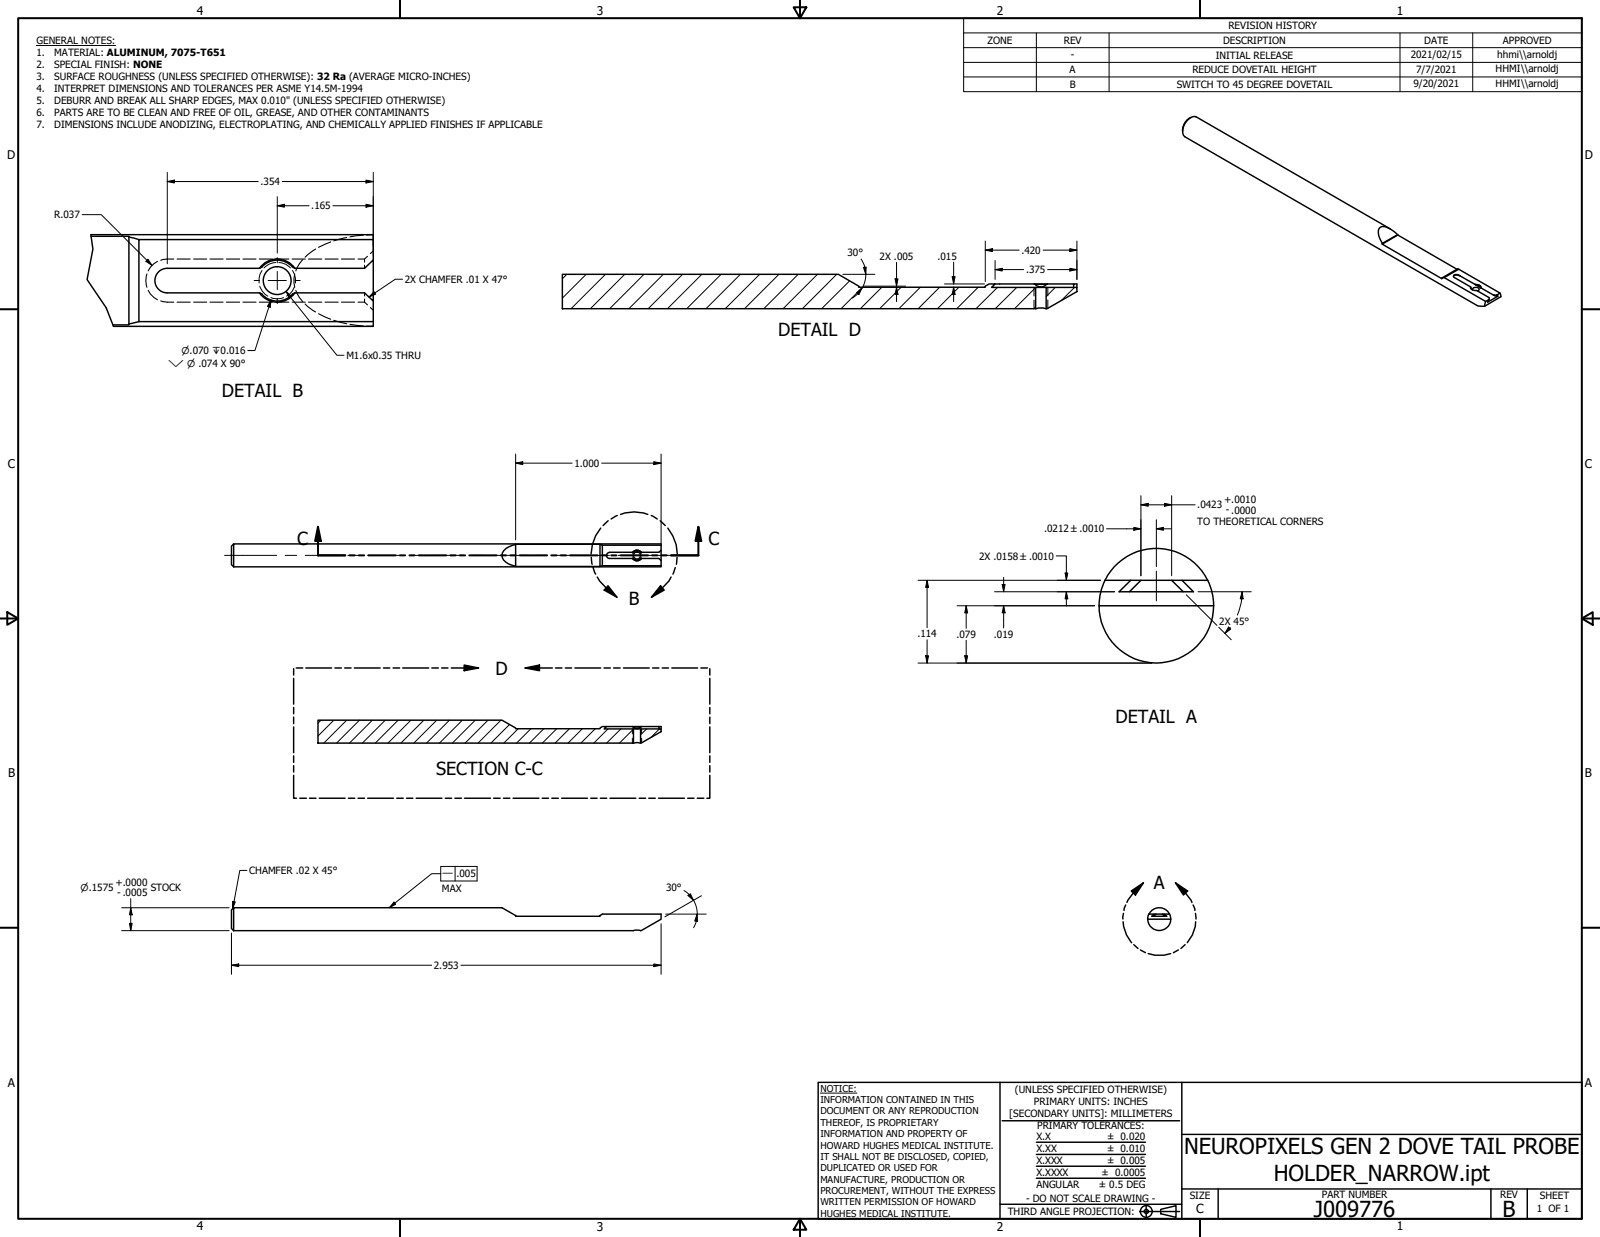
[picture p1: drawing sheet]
<svg xmlns="http://www.w3.org/2000/svg" width="559mm" height="432mm" viewBox="0 0 559 432" stroke-linecap="round" stroke-linejoin="round" font-family="sans-serif">
<!-- layer: Hatch (ANSI) -->
<g fill="none" stroke="#000" stroke-width=".35">
<path d="M197.9 95.8l-1.5 1.5M204.7 95.8l-8.3 8.3M211.5 95.8l-12 12M218.2 95.8l-12 12M224.9 95.8l-12 12M231.6 95.8l-12 12M238.4 95.8l-12 12M245.1 95.8l-12 12M251.8 95.8l-12 12M258.6 95.8l-12 12M265.3 95.8l-12 12M272 95.8l-12 12"/>
<path d="M278.8 95.8l-12 12M285.5 95.8l-12 12M292.2 95.8l-12 12M296.7 98l-9.7 9.8M301.2 100.3l-7.4 7.5M308 100.3l-7.5 7.5M314.7 100.3l-7.5 7.5M321.4 100.3l-7.5 7.5M328.2 100.3l-7.5 7.5M334.9 100.3l-7.5 7.5M341.6 100.3l-7.5 7.5M348.4 100.3l-7.5 7.5"/>
<path d="M355.1 100.3l-7.5 7.5M361.7 107.1l-.6 .7M361.7 100.4l-7.4 7.4M368.6 100.3l-3.2 3.2M375.3 100.3l-4.7 4.6M112.1 251.4l-1 1.1M116.6 251.4l-5.5 5.5M121.1 251.4l-8 8M125.5 251.4l-8 8M130 251.4l-8 8M134.6 251.4l-8 8M139.1 251.4l-8 8"/>
<path d="M143.5 251.4l-8 8M148 251.4l-8 8M152.5 251.4l-8 8M157 251.4l-8 8M161.5 251.4l-8 8M166 251.4l-8 8M170.4 251.4l-8 8M174.9 251.4l-8 8M177.9 252.9l-6.5 6.5M181 254.4l-5 5M185.4 254.4l-5 5M189.9 254.4l-5 5"/>
<path d="M194.4 254.4l-5 5M198.9 254.4l-5 5M203.4 254.4l-5 5M207.9 254.4l-5 5M212.3 254.4l-4.9 5M216.9 254.4l-5.1 5M221.2 259l-.3 .4M221.2 254.5l-4.9 4.9M225.8 254.4l-2.1 2.1M230.3 254.4l-3 3.1"/>
</g>
<!-- layer: Visible (ANSI) -->
<g fill="none" stroke="#000" stroke-width=".51">
<path d="M415.9 41a5.1 5.1 0 0 0-2.9 4.9M485.5 79.9l-67.7-39.1a2.92 2.92 0 0 0-3.2 1.3 5.2 5.2 0 0 0-1.3 5.1l.5 .6 102.1 58.9 2.6 .2M31.7 81.9h98.7v1.7M31.8 82.5h13.2v.2M45 82.7l3.5 .9M45 82.7v30.4M90.6 93.6a7.5 7.5 0 0 1 12.4 0M91.4 93.2a7.1 7.1 0 0 1 10.8 0l.8 .5h24.3l3.1-3v14.4l-3.1-2.9h-24.3l-.8 .4M91.5 93.2l-.8 .5h-32.3a4.3 4.3 0 0 0-4.3 4.2 4.3 4.3 0 0 0 4.3 4.3h32.3l.8 .4M130.4 90.7v-7.1h-81.9v28.7h81.9v-7.2M196.4 95.8h96.4l7.1 4.1v.4h44.2v-.4l1.3-.8h2.1l-1.2 1.2h15.4v7.5h-165.3zM347.5 99.1h27.5"/>
<path d="M361.2 99.1l.3 .2M361.5 99.3a2.69 2.69 0 0 0 4 0M361.5 99.3h4M365.8 99.1l-.3 .2M482.8 85l-.1 .2M488.1 81.9a9.2 9.2 0 0 0-5.3-2.8 1.79 1.79 0 0 0-1.4 2.3l.2 1.1 1.2 2.5M488.1 81.9l-5.3 3.1M488.1 81.9l.1 .1M504.4 96.9l14.5 8.3 1.2-.7v-.6l-4.4-2.5a1.79 1.79 0 0 1-2.1-1.3l.1 .3M504.4 96.9l-.8 .1M507.7 96.1h1.6l.7 .2M508.8 94l-20.6-12-5.5 3.2 20.9 12.1v-.3"/>
<path d="M509.5 94l14.4 8.3-1.2 .8M509.5 94l-.5-.1-5.4 3.1M509.5 94l-5.1 2.9M515.1 99.3a1.71 1.71 0 0 1 2.2 1.2M515.1 99.3l-5.7-3.3a1.13 1.13 0 0 0-1.8 .6l6 3.5M515.1 99.3l.2 .1M515.3 99.4a1.55 1.55 0 0 1 1.9 1.1M515.3 99.4l1.9 1.1M45 113.1v.3h-5.6M48.5 112.3l-3.5 .8M90.6 102.2a7.5 7.5 0 0 0 12.4 .1M91.4 102.7a7.1 7.1 0 0 0 10.8 0"/>
<path d="M130.4 112.3v1.6h-90.8M361.7 107.8l1.1-.3 2.6 .3M361.7 100.3h3.7M365.4 100.3h10.7v1.5l-10.7 6zM375 100.3v-1.2h1.1v1.2M513.7 100.5l.5 .7M514.3 101.2v-.4a1.53 1.53 0 0 1 2.3 .1l-.5 .7M517.2 100.5h.1M517.3 100.5l4.3 2.5M518.9 105.2l-.4 1.7M521.6 103l1.1 .1 .5 .3-1-.1zM523.2 103.4l-3.6 2.1 .5-1"/>
<path d="M523.9 102.3l.3 1.3-5.7 3.3M81.6 189.9l-.8 .7v6.5l.8 .8M180.1 190.1a5 5 0 0 0-4.8 3.8 5 5 0 0 0 4.8 3.8M180.1 190h29.4v7.7h-29.4zM209.5 190.1l.9 .2M210.4 190.3h20.5v1.8l-.8 .7h-6.1M210.4 197.5l-.9 .2M210.4 190.3v7.2M212.9 192.8h8M212.9 192.8a1.05 1.05 0 0 0-1.1 1.1 1.05 1.05 0 0 0 1.1 1h8M220.9 194.9l.3 .2M220.9 195a1.87 1.87 0 0 0 3.1 0"/>
<path d="M220.9 192.8a1.87 1.87 0 0 1 3.1 0M221.1 192.7a1.95 1.95 0 0 1 2.9 .1M221.2 192.7l-.3 .1M224 194.9a1.91 1.91 0 0 1-2.9 .2M224 194.9h6.1l.8 .7v1.9h-20.5M230.9 197.5v.4h-149.3M230.9 190.3v-.4h-149.3v8M230.9 192.1v3.5M383.9 211.5h40a20 20 0 0 1-20 20 20 20 0 0 1-20-20zM385.9 202.5a20 20 0 0 0-2 8.9M386 202.6a20 20 0 0 1 17.9-11.2 20 20 0 0 1 17.9 11.2h-9M386 202.6h8.9"/>
<path d="M394.5 206.6l4-4h-3.6l-4.1 4h26l-4-4h-3.6l4.1 4M398.5 202.6h10.7M421.8 202.5a20 20 0 0 1 2.1 8.9M111.1 251.4h64.2l4.8 2.7v.3h29.4v-.3l.9-.5h1.4l-.8 .8h10.2v5h-110.1zM211.8 253.6h18.3M220.9 253.6l.3 .1M221.2 253.7a1.78 1.78 0 0 0 2.6 0M221.2 253.7h2.6M221.2 259.4l1.3-.2 1.2 .2M221.2 254.4h2.5M223.7 254.4h7.2v1l-7.2 4zM224 253.6l-.2 .1"/>
<path d="M230.1 254.4v-.8h.8v.8M81.6 316.9h93.7l4.8 2.7v.2h29.4v-.2l.9-.5h20.5v1.8l-7 4-1-.2-1.7 .2h-139.6zM81.6 316.9l-.8 .7v6.5l.8 .8M401.2 319l-.4 1.8M403 319.8l.8-.7h-.7l-.8 .7h5.2l-.8-.7h-.7l.8 .7M403.1 319.1h-1.8a4 4 0 0 1 3.6-2.2 4 4 0 0 1 3.5 2.2h-1.7M403.8 319.1h2.2M408.5 319l.4 1.8M400.9 320.9a4 4 0 0 0 4 3.9 4 4 0 0 0 4-3.9M400.9 320.9h8"/>
<circle cx="96.8" cy="97.9" r="4.9"/>
<circle cx="222.5" cy="193.9" r="1.24"/>
</g>
<!-- layer: Hidden Narrow (ANSI) -->
<g fill="none" stroke="#000" stroke-width=".35">
<path d="M90.7 99.9a5.9 5.9 0 0 0 2.8 3.5M91.5 94.4a6.4 6.4 0 0 0-1 4.4M96.3 91.6a5.8 5.8 0 0 0-4.1 1.9M97.4 91.6a5.5 5.5 0 0 1 4 1.9M102.2 94.4a5.8 5.8 0 0 1 .9 4.4M102.9 99.9a5.3 5.3 0 0 1-2.8 3.5M94.6 103.9a5.8 5.8 0 0 0 4.5 0M361.1 100.3v3M361.1 104.8v3M366 100.3v3M366 104.7v2.9M221 194.4a1.57 1.57 0 0 0 1.5 1.1 1.57 1.57 0 0 0 1.5-1.1"/>
<path d="M221 193.4a1.58 1.58 0 0 1 1.5-1.1 1.58 1.58 0 0 1 1.5 1.1M220.9 254.4v1.7M220.9 257.7v1.7M224.1 254.4v1.6M224.1 257.7v1.6"/>
</g>
<!-- layer: Break Line (ANSI) -->
<path d="M31.7 81.9l.7 5-2 10.7 6.7 9.8 2.5 6.5" fill="none" stroke="#000" stroke-width=".51"/>
<!-- layer: Hidden (ANSI) -->
<g fill="none" stroke="#000" stroke-width=".38">
<path d="M51.3 95.6a7.2 7.2 0 0 0 0 4.7M55 91.2l-2.5 2.1-.7 1.3M60.7 90.4h-2.3l-2.3 .5M61.8 90.4h4.6M67.6 90.4h4.6M73.3 90.4h4.6M79.1 90.4h4.6M84.8 90.4h4.6M90.6 90.4h4.5M96.3 90.4h4.6M102 90.4h4.6M102.9 95.6l-.2 1.5 .2 3.2"/>
<path d="M105.7 90.6l-1.1 1.4-1.3 2.6M107.8 90.4h4.6M110.2 86.9l-3.6 2.9M113.5 90.4h4.6M115.5 84.5l-4.2 1.9M119.3 90.4h4.5M121.1 82.9l-4.5 1.2M125 90.4h2.3M126.9 82.1l-4.7 .6M127.3 92.6v1.1M128.3 89.5l-1 .9v1.1M130.4 81.9l-2.4 .1"/>
<path d="M130.4 87.6l-1.1 .9M51.8 101.3l.7 1.3 2.5 2M56.1 105l2.3 .5h2.3M61.8 105.5h4.6M67.6 105.5h4.6M73.3 105.5h4.6M79.1 105.5h4.6M84.8 105.5h4.6M90.6 105.5h4.5M96.3 105.5h4.6M102 105.5h4.6M103.3 101.3l1.3 2.6 1.1 1.4"/>
<path d="M106.6 106.1l3.6 2.8M107.8 105.5h4.6M111.3 109.5l4.2 1.9M113.5 105.5h4.6M116.6 111.8l4.5 1.2M119.3 105.5h4.5M122.2 113.2l4.7 .6M125 105.5h2.3M127.3 102.2v1.1M127.3 104.4v1.1M127.3 105.5l1 .9M128 113.9h2.4"/>
<path d="M129.3 107.4l1.1 .9"/>
</g>
<!-- layer: Detail Boundary (ANSI) -->
<g fill="none" stroke="#000" stroke-width=".51">
<path d="M215.6 180l-2.2 1.2M216.7 179.6a13.2 13.2 0 0 1 9.6 0M227.5 180l2.1 1.2M206.5 194.6l.3 2.4M207.1 198.1l.9 2.3M209.8 184.3l-1.8 2.7-1.1 3.1-.5 3.3M212.4 181.8l-1.8 1.7M230.6 181.8l1.7 1.7M233.2 184.3l1.7 2.7 1.3 3.1 .3 3.3M235.8 198.1l-.8 2.3M236.5 194.6l-.3 2.4M208.6 201.4l.8 1.4 2.3 2.4 3.8 3.3"/>
<path d="M212.3 204.5l3.2 4-4.5-2.5zM230.7 204.5l1.3 1.5-4.5 2.5zM234.4 201.4l-.8 1.4-2.3 2.4-3.8 3.3M102.6 233.4v2.2M102.6 236.8v9M103.4 233.2h2.3M106.8 233.2h9M117 233.2h2.3M120.4 233.2h2.2M123.8 233.2h9M133.9 233.2h2.2M137.3 233.2h2.3"/>
<path d="M140.7 233.2h9M150.8 233.2h2.3M154.2 233.2h2.3M157.6 233.2h9.5M162.1 232.2l5 1-5 .9zM183.4 233.2l5-1v1.9zM183.4 233.2h9.5M194 233.2h2.3M197.4 233.2h2.2M200.8 233.2h9M210.9 233.2h2.3M214.3 233.2h2.3"/>
<path d="M217.7 233.2h9.1M227.9 233.2h2.2M231.3 233.2h2.2M234.6 233.2h9M244.8 233.2h2.3M247.9 233.4v2.2M247.9 236.8v9M102.6 247v2.2M102.6 250.3v2.3M102.6 253.7v9.1M247.9 247v2.2M247.9 250.3v2.3"/>
<path d="M247.9 253.7v9.1M102.6 270.6v8h1M102.6 263.8v2.3M102.6 267.3v2.2M104.7 278.6h2.3M108.1 278.6h2.3M111.5 278.6h9M121.7 278.6h2.2M125 278.6h2.3M128.4 278.6h9M138.6 278.6h2.2M142 278.6h2.2"/>
<path d="M145.4 278.6h9M155.5 278.6h2.2M158.9 278.6h2.3M162.2 278.6h9.1M172.4 278.6h2.3M175.8 278.6h2.3M179.2 278.6h9M189.4 278.6h2.2M192.7 278.6h2.3M196.2 278.6h9M206.3 278.6h2.2M209.7 278.6h2.2"/>
<path d="M213 278.6h9.1M223.2 278.6h2.3M226.6 278.6h2.3M230 278.6h9M240.2 278.6h2.2M243.5 278.6h2.3M247.9 270.6v8h-1M247.9 263.8v2.3M247.9 267.3v2.2M392.4 318.8l-.2 2M393.1 315.9l-.5 1.9M395.1 311l4.3-2.8-2.8 4.2z"/>
<path d="M399.4 308.2l-3.6 3.5-2.2 3.3M410.5 308.2l4.3 2.8-1.5 1.4zM410.5 308.2l3.5 3.5 2.3 3.3M416.7 315.9l.6 1.9M417.5 318.8l.2 2M392.2 321.8a12.1 12.1 0 0 0 3 7.3M396 329.8l1.4 1.3M398.3 331.6l1.7 .9M401 332.9l2.4 .5h3.1l2.4-.5M411.5 331.6l-1.7 .9M413.9 329.8l-1.5 1.3M417.6 321.8l-.2 1.6-1 3-1.7 2.7"/>
</g>
<g fill="#000">
<path d="M212.3 204.5l3.2 4-4.5-2.5z" fill-rule="evenodd"/>
<path d="M230.7 204.5l1.3 1.5-4.5 2.5z" fill-rule="evenodd"/>
<path d="M162.1 232.2l5 1-5 .9z" fill-rule="evenodd"/>
<path d="M183.4 233.2l5-1v1.9z" fill-rule="evenodd"/>
<path d="M395.1 311l4.3-2.8-2.8 4.2z" fill-rule="evenodd"/>
<path d="M410.5 308.2l4.3 2.8-1.5 1.4z" fill-rule="evenodd"/>
</g>
<!-- layer: Section Line (ANSI) -->
<g fill="none" stroke="#000" stroke-width=".7">
<path d="M111.1 183.9l1 4.9h-2.1zM111.1 183.9v10h9.5M122 193.9h1.9M125.3 193.9h1.9M128.7 193.9h9.5M139.7 193.9h1.8M143 193.9h1.8M146.3 193.9h9.5M157.3 193.9h1.8M160.6 193.9h1.8M163.9 193.9h9.5M174.9 193.9h1.8"/>
<path d="M178.2 193.9h1.8M181.5 193.9h9.6M192.5 193.9h1.9M195.8 193.9h1.9M199.1 193.9h9.6M210.2 193.9h1.8M213.5 193.9h1.8M216.8 193.9h9.5M227.8 193.9h1.8M231.1 193.9h1.8M243.9 183.9l1 4.9h-2zM243.9 183.9v10h-9.5"/>
</g>
<g fill="#000">
<path d="M111.1 183.9l1 4.9h-2.1z" fill-rule="evenodd"/>
<path d="M243.9 183.9l1 4.9h-2z" fill-rule="evenodd"/>
</g>
<!-- layer: Border (ANSI) -->
<g fill="none" stroke="#000" stroke-width=".7">
<path d="M6.3 6.3h546.1v419.1h-546.1zM139.7 0v6.3M277.2 2.5h4.4l-2.2 3.8zM279.4 0v6.3M419.1 0v6.3M0 107.9h6.3M552.4 107.9h6.4M0 215.9h6.3M2.5 213.7l3.8 2.2-3.8 2.2zM552.4 215.9l3.9-2.2v4.4zM552.4 215.9h6.4M0 323.8h6.3"/>
<path d="M552.4 323.8h6.4M139.7 425.4v6.4M279.4 425.4l2.2 3.9h-4.4zM279.4 425.4v6.4M419.1 425.4v6.4"/>
</g>
<!-- layer: Title (ANSI) -->
<g fill="none" stroke="#000" stroke-width=".51">
<path d="M285.8 377.8h266.6v47.6h-266.6zM349.2 377.8v47.6M412.7 377.8v47.6M350 391.2h62M361.9 398.7h38.1M412.7 396h139.7M361.9 411.3h38.1M361.9 407.1h38.1M361.9 403h38.1M412.7 415h139.7M425.4 415v10.4M520.7 415v10.4"/>
<path d="M533.4 415v10.4M349.2 420.4h63.5M398 422.9h14M400.3 420.6v4.6M405.4 422.1l5.3-1.2v4l-5.3-1.2z"/>
<circle cx="400.3" cy="422.9" r="2.06"/>
<circle cx="400.3" cy="422.9" r=".73"/>
</g>
<path d="M286.5 381.6h12.8" fill="none" stroke="#000" stroke-width=".35"/>
<!-- layer: Symbol (ANSI) -->
<g fill="none" stroke="#000" stroke-width=".35">
<path d="M12.7 15.9h27.7M336.5 11.5v-5.2h215.9v5.2M336.5 16.6h215.9M361.9 11.5v20.5M387.3 11.5v20.5M488.9 11.5v20.5M514.3 11.5v20.5M552.4 11.5h-215.9v5.1M552.4 11.5v20.5h-215.9v-15.4M336.5 21.8h215.9M336.5 26.9h215.9M140.6 97.5h-2.6l-9.2 6.2"/>
<path d="M94.7 104.7l-.3 2.6-1-.4zM94.7 104.7l-5.7 17.7h-2.4M99.9 101.7l1.9 1.7-.8 .6zM99.9 101.7l17.8 22.3h2.4M130.6 101.9l.6 .8-2.4 1zM81.2 314.6l1 .2-1 2.4zM86.2 303.8h-2.4l-2.6 13.4M137.6 314.9l.6 .8-2.2 1.2zM153.9 305h-3.2l-14.7 11.9M153.9 302.5h12.7v5h-12.7zM158.9 302.5v5"/>
</g>
<!-- layer: Centerline (ANSI) -->
<g fill="none" stroke="#000" stroke-width=".35">
<path d="M78.4 193.9h18.2M99.6 193.9h4M106.6 193.9h11.9M121.5 193.9h4M128.5 193.9h11.8M143.3 193.9h4M150.3 193.9h11.9M165.2 193.9h4M172.1 193.9h11.9M187 193.9h4M194 193.9h11.9M208.9 193.9h4"/>
<path d="M215.8 193.9h18.3M403.9 199.4v10.3"/>
</g>
<!-- layer: Dimension (ANSI) -->
<g fill="none" stroke="#000" stroke-width=".35">
<path d="M28.7 74.9h6.7l17.7 17.7M58.4 63.4l2.5-.5v1zM58.4 63.4h31.8M58.4 60.2v31.9M96.8 71.8l2.5-.5v1zM96.8 71.8h11.1M96.8 68.6v19.7M98.6 63.4h31.8M116.3 71.8h14.1M127.8 62.9l2.6 .5-2.6 .5zM127.8 71.3l2.6 .5-2.6 .5zM130.4 60.2v29"/>
<path d="M51.7 90.5l1.4 2.1-2.1-1.4zM294.4 95.8h11.2M300.7 90.4l1.4 2.9M301.5 99.9h14.8M301.6 93.3l.9-.1-.1 2.6zM302 93.3a9.2 9.2 0 0 1-.3 6l-.6 1.3M312.6 97.3h1l-.5 2.6zM313.1 91.6v8.3M329.9 99.1h14M332.5 96.6h1.1l-.5 2.5zM333.1 91.5v7.6M344.1 87.3l2.5-.5v1z"/>
<path d="M344.1 87.3h11.8M344.1 84.1v14.2M347.5 94.1l2.5-.4v.9zM347.5 94.1h10M347.5 90.9v6.6M364.3 87.3h11.8M365.9 94.1h10.2M373.6 86.8l2.5 .5-2.5 .5zM373.6 93.7l2.5 .4-2.5 .5zM376.1 84.1v13.4M299.1 102.2l2-1.7-1.1 2.3zM301.1 100.5l-1.5 2.1-2 1.5"/>
<path d="M313.1 100.3l.5 2.4h-1zM313.1 100.3v5M333.1 100.3l.5 2.4h-1.1zM333.1 100.3v5M180.1 158.5v30M230.9 158.5v31.2M180.1 161.7l2.5-.5v1zM180.1 161.7h19.7M210.1 161.7h20.8M228.3 161.2l2.6 .5-2.6 .5zM398.5 176.2l2.5-.5v1zM398.5 176.2h18.9"/>
<path d="M398.5 173v28M406.7 175.7l2.5 .5-2.5 .5zM409.2 173v28M368.9 194.1h3.5v8.5M386.5 184.6h12M396 184.1l2.5 .5-2.5 .5zM403.9 184.6l2.4-.5v1zM403.9 184.6h5M403.9 181.4v16.4M320.6 202.6h63.8M323.8 202.6l.5 2.4h-1zM323.8 202.6v16.5"/>
<path d="M334.3 211.5h48M337.4 211.5l.5 2.4h-1zM337.4 211.5v7.8M347.3 206.6h42M350 204h1l-.5 2.6zM350.5 211.5l.5 2.4h-1zM350.5 201.5v5.1M350.5 211.5v7.7M372 200h.9l-.5 2.6zM372.4 206.6l.5 2.4h-.9zM372.4 206.6v4.9M414.3 207.6l10.7 10.7"/>
<path d="M418.4 206.6h18.6M425.6 218.9l4.4 4.4M429.1 218.9l.7 .7-2 1.5zM429.7 219l-1.9 2.1M433.8 206.6l.3 2.4h-1zM433.8 206.6l-.4 3.9-1.3 4.2M320.6 231.5h81.7M323.3 228.9h1l-.5 2.6zM323.8 223.3v8.2M336.9 228.9h1l-.5 2.6zM337.4 223.5v8M42.5 316.9h37.5"/>
<path d="M45.7 316.9l.5 2.4h-1zM45.7 313.7v11.2M232.5 319.1h14.1M238.9 310.9l1.8 1.4M240.3 312.6l.8-.6 1.1 2.3zM240.7 312.3a9.3 9.3 0 0 1 2.7 5.3l.1 1.5M243.5 319.1l.1 2.5-1-.1zM243.5 319.1l-.3 2.4-1 2.3M245 312.7l-12.8 7.3M42.5 324.9h37.5M45.2 322.3h1l-.5 2.6zM80.8 336.9l2.6-.4v.9z"/>
<path d="M80.8 336.9h69.9M80.8 325.7v14.4M161 336.9h69.9M228.3 336.5l2.6 .4-2.6 .5zM230.9 322.5v17.6"/>
</g>
<g fill="#000">
<path d="M58.4 63.4l2.5-.5v1z" fill-rule="evenodd"/>
<path d="M96.8 71.8l2.5-.5v1z" fill-rule="evenodd"/>
<path d="M127.8 62.9l2.6 .5-2.6 .5z" fill-rule="evenodd"/>
<path d="M127.8 71.3l2.6 .5-2.6 .5z" fill-rule="evenodd"/>
<path d="M51.7 90.5l1.4 2.1-2.1-1.4z" fill-rule="evenodd"/>
<path d="M301.6 93.3l.9-.1-.1 2.6z" fill-rule="evenodd"/>
<path d="M312.6 97.3h1l-.5 2.6z" fill-rule="evenodd"/>
<path d="M332.5 96.6h1.1l-.5 2.5z" fill-rule="evenodd"/>
<path d="M344.1 87.3l2.5-.5v1z" fill-rule="evenodd"/>
<path d="M347.5 94.1l2.5-.4v.9z" fill-rule="evenodd"/>
<path d="M373.6 86.8l2.5 .5-2.5 .5z" fill-rule="evenodd"/>
<path d="M373.6 93.7l2.5 .4-2.5 .5z" fill-rule="evenodd"/>
<path d="M299.1 102.2l2-1.7-1.1 2.3z" fill-rule="evenodd"/>
<path d="M313.1 100.3l.5 2.4h-1z" fill-rule="evenodd"/>
<path d="M333.1 100.3l.5 2.4h-1.1z" fill-rule="evenodd"/>
<path d="M180.1 161.7l2.5-.5v1z" fill-rule="evenodd"/>
<path d="M228.3 161.2l2.6 .5-2.6 .5z" fill-rule="evenodd"/>
<path d="M398.5 176.2l2.5-.5v1z" fill-rule="evenodd"/>
<path d="M406.7 175.7l2.5 .5-2.5 .5z" fill-rule="evenodd"/>
<path d="M396 184.1l2.5 .5-2.5 .5z" fill-rule="evenodd"/>
<path d="M403.9 184.6l2.4-.5v1z" fill-rule="evenodd"/>
<path d="M323.8 202.6l.5 2.4h-1z" fill-rule="evenodd"/>
<path d="M337.4 211.5l.5 2.4h-1z" fill-rule="evenodd"/>
<path d="M350 204h1l-.5 2.6z" fill-rule="evenodd"/>
<path d="M350.5 211.5l.5 2.4h-1z" fill-rule="evenodd"/>
<path d="M372 200h.9l-.5 2.6z" fill-rule="evenodd"/>
<path d="M372.4 206.6l.5 2.4h-.9z" fill-rule="evenodd"/>
<path d="M429.1 218.9l.7 .7-2 1.5z" fill-rule="evenodd"/>
<path d="M433.8 206.6l.3 2.4h-1z" fill-rule="evenodd"/>
<path d="M323.3 228.9h1l-.5 2.6z" fill-rule="evenodd"/>
<path d="M336.9 228.9h1l-.5 2.6z" fill-rule="evenodd"/>
<path d="M45.7 316.9l.5 2.4h-1z" fill-rule="evenodd"/>
<path d="M240.3 312.6l.8-.6 1.1 2.3z" fill-rule="evenodd"/>
<path d="M45.2 322.3h1l-.5 2.6z" fill-rule="evenodd"/>
<path d="M80.8 336.9l2.6-.4v.9z" fill-rule="evenodd"/>
<path d="M228.3 336.5l2.6 .4-2.6 .5z" fill-rule="evenodd"/>
<path d="M243.5 319.1l.1 2.5-1-.1z" fill-rule="evenodd"/>
</g>
<!-- layer: Symbol (ANSI) -->
<g fill="#000">
<path d="M94.7 104.7l-.3 2.6-1-.4z" fill-rule="evenodd"/>
<path d="M99.9 101.7l1.9 1.7-.8 .6z" fill-rule="evenodd"/>
<path d="M130.6 101.9l.6 .8-2.4 1z" fill-rule="evenodd"/>
<path d="M81.2 314.6l1 .2-1 2.4z" fill-rule="evenodd"/>
<path d="M137.6 314.9l.6 .8-2.2 1.2z" fill-rule="evenodd"/>
</g>
<!-- layer: Center Mark (ANSI) -->
<path d="M88.8 97.9h1.8M93.7 97.9h6.3M96.8 89.9v1.9M96.8 94.7v6.4M103 97.9h1.8M96.8 104.1v1.9" fill="none" stroke="#000" stroke-width=".35"/>
<g font-size="7.7">
<text x="413.6" y="403">NEUROPIXELS GEN 2 DOVE TAIL PROBE</text>
<text x="444.9" y="412.2">HOLDER_NARROW.ipt</text>
<text x="458.9" y="424.8">J009776</text>
<text x="524.8" y="424.7">B</text>
</g>
<g font-size="6.3">
<text x="271.8" y="117.2">DETAIL D</text>
<text x="77.5" y="138.6">DETAIL B</text>
<text x="103.8" y="190.3">C</text>
<text x="247.4" y="190.3">C</text>
<text x="219.6" y="211.1">B</text>
<text x="173.1" y="235.5">D</text>
<text x="389.6" y="252.3">DETAIL A</text>
<text x="152.3" y="270.6">SECTION C-C</text>
<text x="403" y="310.2">A</text>
</g>
<text font-size="4.4" x="417.8" y="423.5">C</text>
<g font-size="4.2">
<text x="68.7" y="5.3">4</text>
<text x="208.4" y="5.3">3</text>
<text x="348.1" y="5.3">2</text>
<text x="487.8" y="5.3">1</text>
<text x="2.5" y="55.5">D</text>
<text x="553.5" y="55.5">D</text>
<text x="2.8" y="163.4">C</text>
<text x="553.5" y="163.4">C</text>
<text x="2.9" y="271.4">B</text>
<text x="553.5" y="271.4">B</text>
<text x="2.8" y="379.3">A</text>
<text x="553.5" y="379.3">A</text>
<text x="68.7" y="429.5">4</text>
<text x="208.4" y="429.6">3</text>
<text x="348.1" y="429.6">2</text>
<text x="487.8" y="429.5">1</text>
</g>
<g font-size="3.5">
<text x="429" y="10.2">REVISION HISTORY</text>
<text x="12.7" y="15.3">GENERAL NOTES:</text>
<text x="344.9" y="15.3">ZONE</text>
<text x="371.5" y="15.3">REV</text>
<text x="427.2" y="15.3">DESCRIPTION</text>
<text x="497.4" y="15.3">DATE</text>
<text x="524.9" y="15.3">APPROVED</text>
<text x="12.7" y="19.5">1.</text>
<text x="12.7" y="23.7">2.</text>
<text x="18.9" y="19.5">MATERIAL: ALUMINUM, 7075-T651</text>
<text x="18.9" y="23.7">SPECIAL FINISH: NONE</text>
<text x="374" y="20.3">-</text>
<text x="424.6" y="20.4">INITIAL RELEASE</text>
<text x="492.7" y="20.3">2021/02/15</text>
<text x="522.9" y="20.1">hhmi\\arnoldj</text>
<text x="12.7" y="27.8">3.</text>
<text x="18.9" y="27.8">SURFACE ROUGHNESS (UNLESS SPECIFIED OTHERWISE): 32 Ra (AVERAGE MICRO-INCHES)</text>
<text x="373.6" y="25.6">A</text>
<text x="416.4" y="25.6">REDUCE DOVETAIL HEIGHT</text>
<text x="494.6" y="25.4">7/7/2021</text>
<text x="522.4" y="25.3">HHMI\\arnoldj</text>
<text x="12.7" y="32">4.</text>
<text x="18.9" y="32">INTERPRET DIMENSIONS AND TOLERANCES PER ASME Y14.5M-1994</text>
<text x="373.6" y="30.7">B</text>
<text x="411" y="30.7">SWITCH TO 45 DEGREE DOVETAIL</text>
<text x="493.6" y="30.5">9/20/2021</text>
<text x="522.4" y="30.4">HHMI\\arnoldj</text>
<text x="12.7" y="36.2">5.</text>
<text x="12.7" y="40.4">6.</text>
<text x="18.9" y="36.2">DEBURR AND BREAK ALL SHARP EDGES, MAX 0.010&quot; (UNLESS SPECIFIED OTHERWISE)</text>
<text x="18.9" y="40.4">PARTS ARE TO BE CLEAN AND FREE OF OIL, GREASE, AND OTHER CONTAMINANTS</text>
<text x="12.7" y="44.6">7.</text>
<text x="18.9" y="44.6">DIMENSIONS INCLUDE ANODIZING, ELECTROPLATING, AND CHEMICALLY APPLIED FINISHES IF APPLICABLE</text>
<text x="91" y="64.6">.354</text>
<text x="18.9" y="76.2">R.037</text>
<text x="108.7" y="73.1">.165</text>
<text x="296" y="89.5">30°</text>
<text x="356.7" y="88.6">.420</text>
<text x="307.2" y="90.7">2X .005</text>
<text x="327.4" y="90.6">.015</text>
<text x="358.3" y="95.4">.375</text>
<text x="141.4" y="98.7">2X CHAMFER .01 X 47°</text>
<text x="121" y="125.3">M1.6x0.35 THRU</text>
<text x="200.6" y="162.9">1.000</text>
<text x="418.1" y="177.5">.0423</text>
<text x="427.5" y="175.5">+.0010</text>
<text x="428.1" y="179.1">- .0000</text>
<text x="364.6" y="185.9">.0212 ±.0010</text>
<text x="418.1" y="183.2">TO THEORETICAL CORNERS</text>
<text x="341.9" y="195.3">2X .0158 ±.0010</text>
<text x="425.8" y="218.1">2X 45°</text>
<text x="320.4" y="222.5">.114</text>
<text x="334" y="222.7">.079</text>
<text x="347.2" y="222.6">.019</text>
<text x="87.1" y="305.1">CHAMFER .02 X 45°</text>
<text x="40.3" y="309.1">+.0000</text>
<text x="52.6" y="311.1">STOCK</text>
<text x="154.4" y="311.3">MAX</text>
<text x="159.4" y="306.3">.005</text>
<text x="232.6" y="310.9">30°</text>
<text x="41" y="312.7">- .0005</text>
<text x="151.5" y="338.2">2.953</text>
<text x="354.5" y="381.6">(UNLESS SPECIFIED OTHERWISE)</text>
<text x="352.5" y="390">[SECONDARY UNITS]: MILLIMETERS</text>
<text x="361.1" y="385.8">PRIMARY UNITS: INCHES</text>
<text x="362.3" y="394.1">PRIMARY TOLERANCES:</text>
<text x="361.9" y="397.9">X.X</text>
<text x="386.7" y="398">± 0.020</text>
<text x="361.9" y="402.1">X.XX</text>
<text x="361.9" y="406.3">X.XXX</text>
<text x="386.7" y="402.1">± 0.010</text>
<text x="386.7" y="406.3">± 0.005</text>
<text x="361.9" y="410.5">X.XXXX</text>
<text x="384.7" y="410.5">± 0.0005</text>
<text x="358.4" y="419.7">- DO NOT SCALE DRAWING -</text>
<text x="361.9" y="414.6">ANGULAR</text>
<text x="383.8" y="414.7">± 0.5 DEG</text>
<text x="415.5" y="418.4">SIZE</text>
<text x="461.6" y="418.3">PART NUMBER</text>
<text x="523.9" y="418.3">REV</text>
<text x="537.8" y="418.4">SHEET</text>
<text x="352" y="424.2">THIRD ANGLE PROJECTION:</text>
<text x="536.7" y="423.2">1 OF 1</text>
</g>
<g font-size="3.3">
<text x="63.4" y="123.6">⌀.070 ↧0.016</text>
<text x="58.7" y="128.1">⌵ ⌀ .074 X 90°</text>
<text x="154.4" y="305.2">⏤</text>
<text x="28.1" y="311.1">⌀.1575</text>
<text x="286.5" y="381.1">NOTICE:</text>
<text x="286.5" y="385">INFORMATION CONTAINED IN THIS</text>
<text x="286.5" y="389">DOCUMENT OR ANY REPRODUCTION</text>
<text x="286.5" y="392.9">THEREOF, IS PROPRIETARY</text>
<text x="286.5" y="396.9">INFORMATION AND PROPERTY OF</text>
<text x="286.5" y="400.9">HOWARD HUGHES MEDICAL INSTITUTE.</text>
<text x="286.5" y="404.9">IT SHALL NOT BE DISCLOSED, COPIED,</text>
<text x="286.5" y="408.9">DUPLICATED OR USED FOR</text>
<text x="286.5" y="412.8">MANUFACTURE, PRODUCTION OR</text>
<text x="286.5" y="416.8">PROCUREMENT, WITHOUT THE EXPRESS</text>
<text x="286.5" y="420.8">WRITTEN PERMISSION OF HOWARD</text>
<text x="286.5" y="424.8">HUGHES MEDICAL INSTITUTE.</text>
</g>
</svg>
